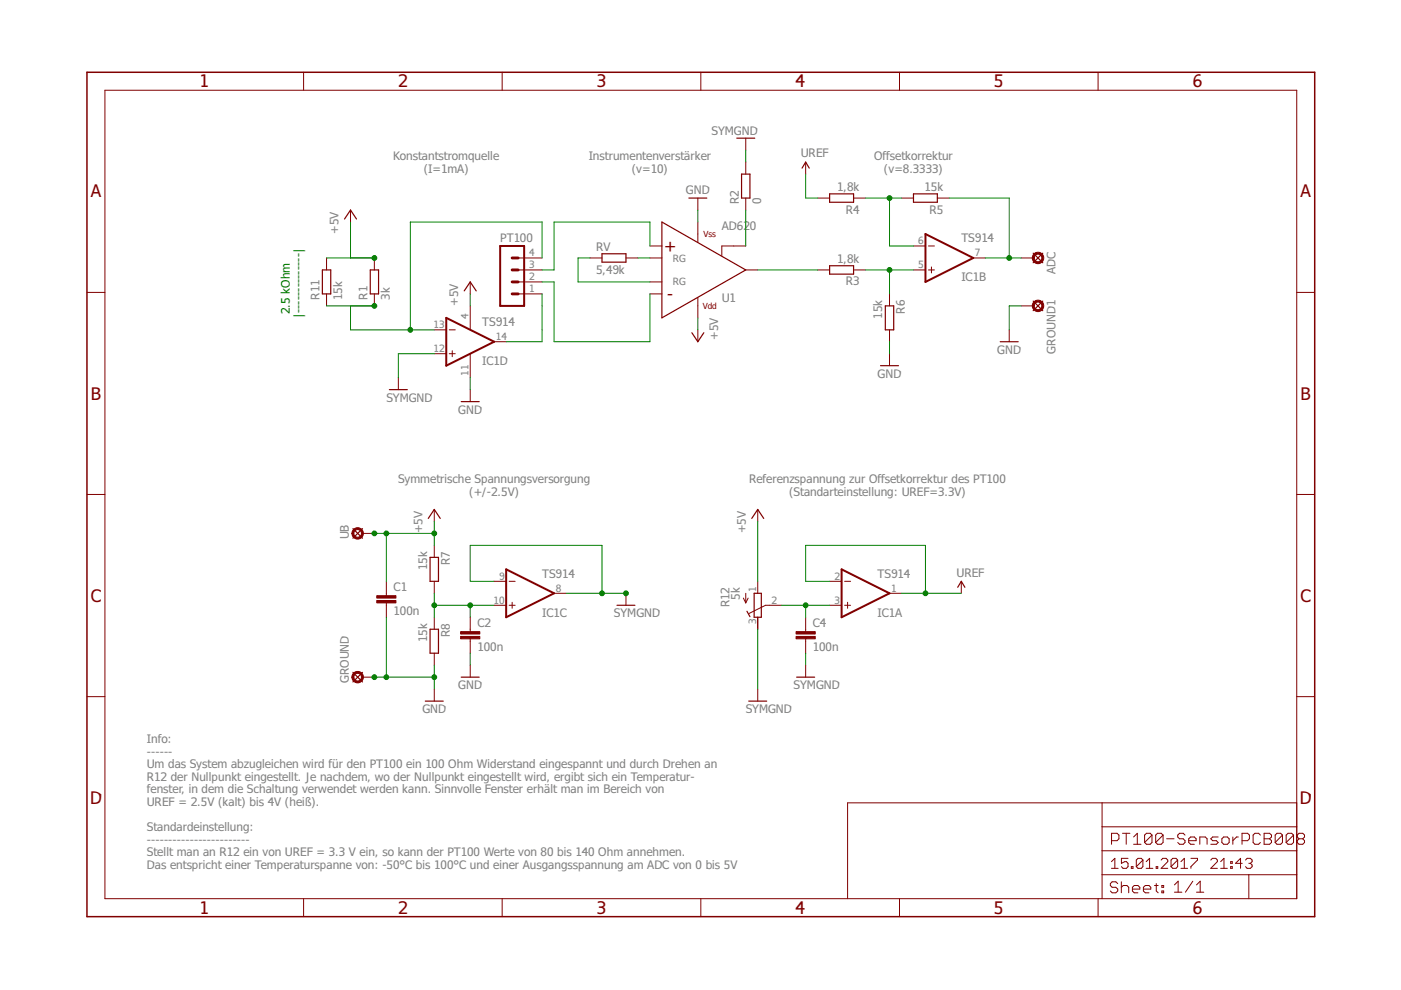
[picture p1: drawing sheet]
<svg xmlns="http://www.w3.org/2000/svg" width="297mm" height="210mm" viewBox="0 0 297 210" stroke-linecap="round" stroke-linejoin="round" font-family="sans-serif">
<g fill="none" stroke="#800000" stroke-width=".25">
<path d="M156.2 29.3h3.8M157.2 36.9h1.8v5.1h-1.8zM170.1 35.6l.7-1.2 .8 1.2M68.3 57.2h1.8v5.1h-1.8zM73 46.4l1.3-1.9 1.3 1.9M78.5 57.2h1.8v5.1h-1.8zM127.6 53.8h5.1v1.8h-5.1zM140.3 47.1l17.8 10.1-17.8 10.2zM146 42h3.9M175.9 56.3h5.1v1.8h-5.1zM175.9 41.1h5.1v1.8h-5.1zM193.7 41.1h5v1.8h-5z"/>
<path d="M219.1 53.7l2 2M221.1 53.7l-2 2M98.4 61.7l1.3-1.9 1.3 1.9M146.7 70.5l1.3 2 1.2-2M186.7 77.5h3.8M187.7 64.9h1.8v5h-1.8zM212.1 72.5h3.8M219.1 63.8l2 2.1M221.1 63.8l-2 2.1M82.5 82.6h3.9M97.8 85.2h3.8M74.8 112.1l2.1 2"/>
<path d="M76.9 112.1l-2.1 2M90.8 109.9l1.3-1.9 1.2 1.9M91.2 118.2h1.8v5.1h-1.8zM159.4 109.9l1.3-1.9 1.2 1.9M91.2 133.4h1.8v5.1h-1.8zM130.8 128.3h3.8M158.4 129.6l.6 1.1M159.9 125.8h1.5v5.1h-1.5zM203.1 124.5l.7-1.2 .8 1.2M74.8 142.6l2.1 2M76.9 142.6l-2.1 2M90.2 148.7h3.8"/>
<path d="M97.8 143.6h3.8M158.7 148.7h3.9M168.9 143.6h3.8"/>
</g>
<g fill="none" stroke="#800000" stroke-width=".21">
<path d="M22.2 19.1h252.7v171.4h-252.7zM64.4 15.3v3.8M106.5 15.3v3.8M148.6 15.3v3.8M190.7 15.3v3.8M232.8 15.3v3.8M158.1 29.3v2.5M158.1 34.4v2.5M170.8 34.4v2.5M69.2 54.7v2.5M74.3 44.5v2.6M79.4 54.7v2.5"/>
<path d="M99.7 59.8v2.5M109.9 57.2h5M109.9 54.7h5M109.9 59.8h5M125.1 54.7h2.5M132.7 54.7h2.6M137.8 54.7h2.5M137.8 52.2h2.5M137.8 59.8h2.5M148 42v2.5M148 47.1v4.3M158.1 57.2h2.6"/>
<path d="M158.1 52.2h-5.1v2M158.1 42v2.5M173.4 57.2h2.5M173.4 42h2.5M181 57.2h2.5M181 42h2.5M191.1 42h2.6M193.7 57.2h2.5M193.7 52.2h2.5M196.8 57.2h1.3M196.8 52.2h1.3M197.5 56.6v1.3"/>
<path d="M198.7 42h2.6M206.4 54.7h2.5M216.5 54.7h2.6M18.4 62h3.8M69.2 62.3v2.6M79.4 62.3v2.6M92.1 75h2.5M92.1 69.9h2.5M95.2 75h1.3M95.2 69.9h1.3M95.9 74.4v1.2M99.7 64.9v5"/>
<path d="M99.7 75v5.1M104.8 72.5h2.5M109.9 62.3h5M137.8 62.3h2.5M148 63.1v4.3M148 69.9v2.6M188.6 62.3v2.6M188.6 69.9v2.6M188.6 75v2.5M214 69.9v2.6M216.5 64.9h2.6M274.9 62h3.8"/>
<path d="M84.5 80.1v2.5M99.7 82.6v2.6M18.4 104.8h3.8M76.9 113.1h2.5M92.1 108v2.6M92.1 115.6v2.6M160.7 108v2.6M274.9 104.8h3.8M81.9 123.3v3M81.9 127.8v3.1M92.1 123.3v2.5M92.1 130.9v2.5"/>
<path d="M92.1 138.5v2.5M99.7 130.9v3M99.7 135.4v3.1M104.8 128.3h2.5M104.8 123.3h2.5M107.9 128.3h1.3M107.9 123.3h1.3M108.6 127.7v1.3M117.5 125.8h2.5M132.7 125.8v2.5M157.6 126.8l.5 1M158.1 125.8v2"/>
<path d="M158.6 126.8l-.5 1M160.7 123.3v2.5M160.7 130.9v2.5M165.7 128.3h-3.4l-3.5 1.8M170.8 130.9v3M170.8 135.4v3.1M175.9 128.3h2.5M175.9 123.3h2.5M179.1 128.3h1.2M179.1 123.3h1.2M179.7 127.7v1.3M188.6 125.8h2.5"/>
<path d="M203.8 123.3v2.5M18.4 147.7h3.8M76.9 143.6h2.5M92.1 146.1v2.6M99.7 141v2.6M160.7 146.1v2.6M170.8 141v2.6M274.9 147.7h3.8M233.7 170.2v20.3M233.7 175.3h41.2M235.7 178.2h1.1l.4-.4v-.7l-.4-.4h-1.1v2.3M238 176.7h1.6"/>
<path d="M238.8 176.7v2.3M240.3 177.5l.8-.8v2.3M240.3 179h1.6M244.2 177.1l-.3-.4h-.8l-.4 .4v1.5M244.2 177.1v1.5l-.3 .4h-.8l-.4-.4M244.2 177.1l-1.5 1.5M246.6 177.1l-.4-.4h-.8l-.4 .4v1.5M246.6 177.1v1.5l-.4 .4h-.8l-.4-.4M246.6 177.1l-1.6 1.5M247.4 177.8h1.5M251.2 177.1l-.3-.4h-.8l-.4 .4v.4l.4 .3h.8l.3 .4v.4l-.3 .4h-.8l-.4-.4M252 178.2h1.6v-.4l-.4-.3h-.8l-.4 .3v.8l.4 .4h.8"/>
<path d="M254.4 179v-1.5h1.1l.4 .3v1.2M258.3 177.5h-1.2l-.4 .3 .4 .4h.8l.4 .4-.4 .4h-1.2M259.1 177.8l.3-.3h.8l.4 .3v.8l-.4 .4h-.8l-.3-.4zM261.4 177.5v1.5M262.6 177.5h-.4l-.8 .7M263.3 178.2h1.2l.4-.4v-.7l-.4-.4h-1.2v2.3M267.2 177.1l-.4-.4h-.7l-.4 .4v1.5l.4 .4h.7l.4-.4M268 176.7h1.2l.4 .4v.4l-.4 .3 .4 .4v.4l-.4 .4h-1.2zM268 177.8h1.2M271.9 177.1l-.4-.4h-.8l-.3 .4v1.5M271.9 177.1v1.5l-.4 .4h-.8l-.3-.4M271.9 177.1l-1.5 1.5"/>
<path d="M274.3 177.1l-.4-.4h-.8l-.4 .4v1.5M274.3 177.1v1.5l-.4 .4h-.8l-.4-.4M274.3 177.1l-1.6 1.5M274.9 170.2h-95.2v20.3M275.4 177.8l-.4-.3v-.4l.4-.4h.8l.4 .4v.4l-.4 .3M275.4 177.8l-.4 .4v.4l.4 .4h.8l.4-.4v-.4l-.4-.4M275.4 177.8h.8M64.4 190.5v3.9M106.5 190.5v3.9M148.6 190.5v3.9M190.7 190.5v3.9M232.8 190.5v3.9"/>
<path d="M233.7 185.5h41.2M233.7 180.4h41.2M235.6 182.7l.8-.7v2.1M235.6 184.1h1.5M237 187.3l-.4-.3h-.8l-.4 .3v.4l.4 .4h.8l.4 .4v.4l-.4 .4h-.8l-.4-.4M237.7 187v2.3M237.7 188.1l.4-.4h.8l.4 .4v1.2M239.2 182h-1.4v1l.7-.3h.3l.4 .3v.7l-.4 .4h-.7l-.3-.4M239.9 183.7h.3v.4h-.3zM240.1 188.5h1.6v-.4l-.4-.4h-.8l-.4 .4v.8l.4 .4h.8M242.3 182.4v1.3l-.3 .4h-.7l-.4-.4M242.3 182.4l-.3-.4h-.7l-.4 .4v1.3"/>
<path d="M242.3 182.4l-1.4 1.3M242.4 188.5h1.6v-.4l-.4-.4h-.8l-.4 .4v.8l.4 .4h.8M243 184.1h1.4M243 182.7l.7-.7v2.1M244.8 187.7h.8M245.1 183.7h.4v.4h-.4zM245.2 187.3v1.6l.4 .4M246.2 182.4l.3-.4h.7l.4 .4v.3l-1.4 1.4h1.4M246.3 187.7h.4v.4h-.4zM246.3 188.9h.4v.4h-.4zM249 187.6l.8-.8v2.4M249 189.2h1.6"/>
<path d="M249.7 182.4v1.3l-.4 .4h-.7l-.3-.4M249.7 182.4l-.4-.4h-.7l-.3 .4v1.3M249.7 182.4l-1.4 1.3M250.4 184.1h1.4M250.4 182.7l.7-.7v2.1M252.5 182h1.4v.4l-1.4 1.3v.4M252.9 186.8l-1.6 2.4M253.7 189.2h1.5M253.7 187.6l.8-.8v2.4M256.7 182.4l.3-.4h.8l.3 .4v.3l-1.4 1.4h1.4M258.8 184.1h1.4M258.8 182.7l.7-.7v2.1"/>
<path d="M260.9 183.7h.4v.4h-.4zM260.9 182.7h.4v.3h-.4zM263.4 183h-1.4l1-1v2.1M264.1 182.4l.3-.4h.7l.4 .4v.3l-.4 .3M264.8 185.5v5M264.8 183h.3M265.1 183l.4 .4v.3l-.4 .4h-.7l-.3-.4"/>
</g>
<g fill="#800000" stroke="#800000" stroke-width=".21">
<path d="M219.3 53.8a1.22 1.22 0 0 1 1.9 .3 1.22 1.22 0 0 1-.8 1.8 1.22 1.22 0 0 1-1.5-1.2h.4a.82 .82 0 0 1 1.2-.7 .82 .82 0 0 1 .1 1.4 .82 .82 0 0 1-1.3-.5v-.2h-.4v-.4z" fill-rule="evenodd"/>
<path d="M75 112.2a1.22 1.22 0 0 1 1.9 .3 1.22 1.22 0 0 1-.8 1.8 1.22 1.22 0 0 1-1.5-1.2h.4a.81 .81 0 0 1 1.1-.8 .81 .81 0 0 1 .3 1.4 .81 .81 0 0 1-1.3-.4l-.1-.2h-.4z" fill-rule="evenodd"/>
<path d="M75 142.6a1.22 1.22 0 0 1 1.9 .4 1.22 1.22 0 0 1-.8 1.8 1.22 1.22 0 0 1-1.5-1.2h.4a.8 .8 0 0 1 1.1-.8 .8 .8 0 0 1 .3 1.3 .8 .8 0 0 1-1.3-.3l-.1-.2h-.4l.1-.4z" fill-rule="evenodd"/>
<path d="M219.3 63.9a1.22 1.22 0 0 1 1.9 .4 1.22 1.22 0 0 1-.8 1.7 1.22 1.22 0 0 1-1.5-1.1h.4a.81 .81 0 0 1 1.1-.7 .81 .81 0 0 1 .2 1.3 .81 .81 0 0 1-1.3-.4v-.2h-.4v-.4z" fill-rule="evenodd"/>
</g>
<path d="M106 52.2h5.1v12.7h-5.1zM196.2 49.6l10.2 5.1-10.2 5.1zM94.6 67.4l10.2 5.1-10.2 5zM107.3 120.7l10.2 5.1-10.2 5.1zM178.4 120.7l10.2 5.1-10.2 5.1z" fill="none" stroke="#800000" stroke-width=".42"/>
<path d="M18.4 15.3h260.3v179.1h-260.3z" fill="none" stroke="#800000" stroke-width=".32"/>
<path d="M108.6 57.2h1.3M108.6 59.8h1.3M108.6 54.7h1.3M108.6 62.3h1.3" fill="none" stroke="#800000" stroke-width=".61"/>
<g fill="#800000" stroke="#800000" stroke-width=".21">
<path d="M79.9 127.3h4v.5h-4z"/>
<path d="M79.9 126.3h4v.5h-4z"/>
<path d="M97.7 134.9h4v.5h-4z"/>
<path d="M97.7 133.9h4v.5h-4z"/>
<path d="M168.8 134.9h4v.5h-4z"/>
<path d="M168.8 133.9h4v.5h-4z"/>
</g>
<g fill="none" stroke="#008000" stroke-width=".21">
<path d="M158.1 31.8v2.6M170.8 36.9v5.1h2.6M69.2 54.7h10.2M74.3 47.1v7.6M114.9 54.7v-7.6h-27.9v22.8M114.9 59.8h2.6v12.7h20.3v-10.2M125.1 54.7h-2.5v5.1h15.2M135.3 54.7h2.5M137.8 52.2v-5.1h-20.3v10.1h-2.6M148 44.5v2.6M158.1 44.5v7.7M160.7 57.2h12.7"/>
<path d="M183.5 57.2h10.2M183.5 42h7.6M188.6 42v10.2h5.1M188.6 57.2v5.1M201.3 42h12.7v12.7M208.9 54.7h7.6M69.2 64.9h10.2M74.3 64.9v5h17.8M92.1 75h-7.6v5.1M99.7 62.3v2.6M114.9 62.3v10.2h-7.6M148 67.4v2.5"/>
<path d="M188.6 72.5v2.5M216.5 64.9h-2.5v5M99.7 80.1v2.5M79.4 113.1h12.7M81.9 113.1v10.2M92.1 110.6v5M160.7 110.6v12.7M81.9 130.9v12.7M92.1 125.8v5.1M92.1 128.3h12.7M99.7 128.3v2.6M99.7 138.5v2.5"/>
<path d="M104.8 123.3h-5.1v-7.7h27.9v10.2M120 125.8h12.7M160.7 133.4v12.7M165.7 128.3h10.2M170.8 128.3v2.6M170.8 138.5v2.5M175.9 123.3h-5.1v-7.7h25.4v10.2M191.1 125.8h12.7M79.4 143.6h12.7M92.1 141v5.1"/>
</g>
<g fill="#008000" stroke="#008000" stroke-width=".21">
<circle cx="79.4" cy="64.9" r=".51"/>
<circle cx="87" cy="69.9" r=".51"/>
<circle cx="196.2" cy="125.8" r=".51"/>
<circle cx="188.6" cy="42" r=".51"/>
<circle cx="188.6" cy="57.2" r=".51"/>
<circle cx="214" cy="54.7" r=".51"/>
<circle cx="92.1" cy="128.3" r=".51"/>
<circle cx="99.7" cy="128.3" r=".51"/>
<circle cx="132.7" cy="125.8" r=".51"/>
<circle cx="127.6" cy="125.8" r=".51"/>
<circle cx="79.4" cy="54.7" r=".51"/>
<circle cx="79.4" cy="113.1" r=".51"/>
<circle cx="92.1" cy="113.1" r=".51"/>
<circle cx="81.9" cy="113.1" r=".51"/>
<circle cx="79.4" cy="143.6" r=".51"/>
<circle cx="92.1" cy="143.6" r=".51"/>
<circle cx="81.9" cy="143.6" r=".51"/>
<circle cx="170.8" cy="128.3" r=".51"/>
</g>
<g font-size="3.7" fill="#800000">
<text x="42.3" y="18.5">1</text>
<text x="84.4" y="18.5">2</text>
<text x="126.5" y="18.5">3</text>
<text x="168.7" y="18.5">4</text>
<text x="210.7" y="18.5">5</text>
<text x="252.9" y="18.5">6</text>
<text x="19.2" y="41.9">A</text>
<text x="275.7" y="41.9">A</text>
<text x="19.3" y="84.7">B</text>
<text x="275.8" y="84.7">B</text>
<text x="19.2" y="127.6">C</text>
<text x="275.7" y="127.6">C</text>
<text x="19.1" y="170.4">D</text>
<text x="275.6" y="170.4">D</text>
<text x="42.3" y="193.7">1</text>
<text x="84.4" y="193.7">2</text>
<text x="126.5" y="193.7">3</text>
<text x="168.7" y="193.7">4</text>
<text x="210.7" y="193.7">5</text>
<text x="252.9" y="193.7">6</text>
</g>
<g font-size="3.6" fill="#800000">
<text x="140.8" y="53.4">+</text>
<text x="141.5" y="63.6">-</text>
</g>
<g font-size="2.5" fill="#808080">
<text x="150.9" y="28.5">SYMGND</text>
<text x="83.4" y="33.9">Konstantstromquelle</text>
<text x="124.8" y="33.9">Instrumentenverstärker</text>
<text x="169.8" y="33.4">UREF</text>
<text x="185.3" y="33.9">Offsetkorrektur</text>
<text x="89.8" y="36.6">(I=1mA)</text>
<text x="133.9" y="36.6">(v=10)</text>
<text x="145.4" y="41.2">GND</text>
<text x="177.5" y="40.5">1,8k</text>
<text x="187.4" y="36.6">(v=8.3333)</text>
<text x="196" y="40.5">15k</text>
<text x="156.6" y="43.3" transform="rotate(-90 156.6 43.3)">R2</text>
<text x="161.4" y="43.3" transform="rotate(-90 161.4 43.3)">0</text>
<text x="179.3" y="45.3">R4</text>
<text x="197.1" y="45.3">R5</text>
<text x="71.8" y="49.6" transform="rotate(-90 71.8 49.6)">+5V</text>
<text x="106.1" y="51.4">PT100</text>
<text x="126.4" y="53.2">RV</text>
<text x="153" y="48.8">AD620</text>
<text x="203.8" y="51.4">TS914</text>
<text x="126.4" y="58">5,49k</text>
<text x="177.5" y="55.7">1,8k</text>
<text x="203.8" y="59.6">IC1B</text>
<text x="223.8" y="58.1" transform="rotate(-90 223.8 58.1)">ADC</text>
<text x="67.7" y="63.6" transform="rotate(-90 67.7 63.6)">R11</text>
<text x="72.5" y="63.6" transform="rotate(-90 72.5 63.6)">15k</text>
<text x="77.9" y="63.6" transform="rotate(-90 77.9 63.6)">R1</text>
<text x="82.7" y="63.6" transform="rotate(-90 82.7 63.6)">3k</text>
<text x="97.2" y="64.8" transform="rotate(-90 97.2 64.8)">+5V</text>
<text x="153" y="64.1">U1</text>
<text x="179.3" y="60.5">R3</text>
<text x="102.2" y="69.2">TS914</text>
<text x="187.1" y="67.6" transform="rotate(-90 187.1 67.6)">15k</text>
<text x="191.9" y="66.5" transform="rotate(-90 191.9 66.5)">R6</text>
<text x="102.2" y="77.4">IC1D</text>
<text x="152.3" y="72.1" transform="rotate(-90 152.3 72.1)">+5V</text>
<text x="211.4" y="75">GND</text>
<text x="223.8" y="75" transform="rotate(-90 223.8 75)">GROUND1</text>
<text x="186" y="80.1">GND</text>
<text x="81.9" y="85.2">SYMGND</text>
<text x="97.2" y="87.7">GND</text>
<text x="84.4" y="102.5">Symmetrische Spannungsversorgung</text>
<text x="99.5" y="105.2">(+/-2.5V)</text>
<text x="158.8" y="102.5">Referenzspannung zur Offsetkorrektur des PT100</text>
<text x="167.3" y="105.2">(Standarteinstellung: UREF=3.3V)</text>
<text x="89.5" y="113.1" transform="rotate(-90 89.5 113.1)">+5V</text>
<text x="158.1" y="113.1" transform="rotate(-90 158.1 113.1)">+5V</text>
<text x="73.9" y="114.4" transform="rotate(-90 73.9 114.4)">UB</text>
<text x="95.4" y="119.8" transform="rotate(-90 95.4 119.8)">R7</text>
<text x="83.4" y="125.4">C1</text>
<text x="90.6" y="120.9" transform="rotate(-90 90.6 120.9)">15k</text>
<text x="114.9" y="122.5">TS914</text>
<text x="186" y="122.5">TS914</text>
<text x="202.8" y="122.2">UREF</text>
<text x="83.4" y="130.5">100n</text>
<text x="114.9" y="130.7">IC1C</text>
<text x="130.2" y="130.9">SYMGND</text>
<text x="154.7" y="128.8" transform="rotate(-90 154.7 128.8)">R12</text>
<text x="156.8" y="127.2" transform="rotate(-90 156.8 127.2)">5k</text>
<text x="186" y="130.7">IC1A</text>
<text x="90.6" y="136.1" transform="rotate(-90 90.6 136.1)">15k</text>
<text x="95.4" y="135.1" transform="rotate(-90 95.4 135.1)">R8</text>
<text x="101.2" y="133">C2</text>
<text x="172.3" y="133">C4</text>
<text x="101.2" y="138.1">100n</text>
<text x="172.3" y="138.1">100n</text>
<text x="73.9" y="144.8" transform="rotate(-90 73.9 144.8)">GROUND</text>
<text x="97.2" y="146.1">GND</text>
<text x="168.3" y="146.1">SYMGND</text>
<text x="89.5" y="151.2">GND</text>
<text x="158.1" y="151.2">SYMGND</text>
<text x="31.1" y="157.5">Info:</text>
<text x="31.1" y="160.2">------</text>
<text x="31.1" y="162.9">Um das System abzugleichen wird für den PT100 ein 100 Ohm Widerstand eingespannt und durch Drehen an</text>
<text x="31.1" y="165.5">R12 der Nullpunkt eingestellt. Je nachdem, wo der Nullpunkt eingestellt wird, ergibt sich ein Temperatur-</text>
<text x="31.1" y="168.2">fenster, in dem die Schaltung verwendet werden kann. Sinnvolle Fenster erhält man im Bereich von</text>
<text x="31.1" y="170.9">UREF = 2.5V (kalt) bis 4V (heiß).</text>
<text x="31.1" y="176.2">Standardeinstellung:</text>
<text x="31.1" y="178.9">------------------------</text>
<text x="31.1" y="181.5">Stellt man an R12 ein von UREF = 3.3 V ein, so kann der PT100 Werte von 80 bis 140 Ohm annehmen.</text>
<text x="31.1" y="184.2">Das entspricht einer Temperaturspanne von: -50°C bis 100°C und einer Ausgangsspannung am ADC von 0 bis 5V</text>
</g>
<g font-size="2.5" fill="#008000">
<text x="61.5" y="66.6" transform="rotate(-90 61.5 66.6)">2.5 kOhm</text>
<text x="64.1" y="67.4" transform="rotate(-90 64.1 67.4)">|--------------|</text>
</g>
<g font-size="2.1" fill="#808080">
<text x="194.7" y="51.8">6</text>
<text x="112.2" y="59.4">2</text>
<text x="112.2" y="56.9">3</text>
<text x="112.2" y="54.3">4</text>
<text x="142.7" y="55.5">RG</text>
<text x="194.7" y="56.9">5</text>
<text x="206.7" y="54.3">7</text>
<text x="112.2" y="62">1</text>
<text x="142.7" y="60.5">RG</text>
<text x="91.9" y="69.6">13</text>
<text x="99.3" y="67.6" transform="rotate(-90 99.3 67.6)">4</text>
<text x="91.9" y="74.6">12</text>
<text x="105.1" y="72.1">14</text>
<text x="99.3" y="79.7" transform="rotate(-90 99.3 79.7)">11</text>
<text x="105.8" y="122.9">9</text>
<text x="117.8" y="125.4">8</text>
<text x="160.3" y="125.4" transform="rotate(-90 160.3 125.4)">1</text>
<text x="176.9" y="122.9">2</text>
<text x="188.9" y="125.4">1</text>
<text x="104.6" y="128">10</text>
<text x="163.5" y="128">2</text>
<text x="176.9" y="128">3</text>
<text x="160.3" y="132.4" transform="rotate(-90 160.3 132.4)">3</text>
</g>
<g font-size="1.8" fill="#800000">
<text x="149.2" y="50.2">Vss</text>
<text x="149" y="65.5">Vdd</text>
</g>
</svg>
